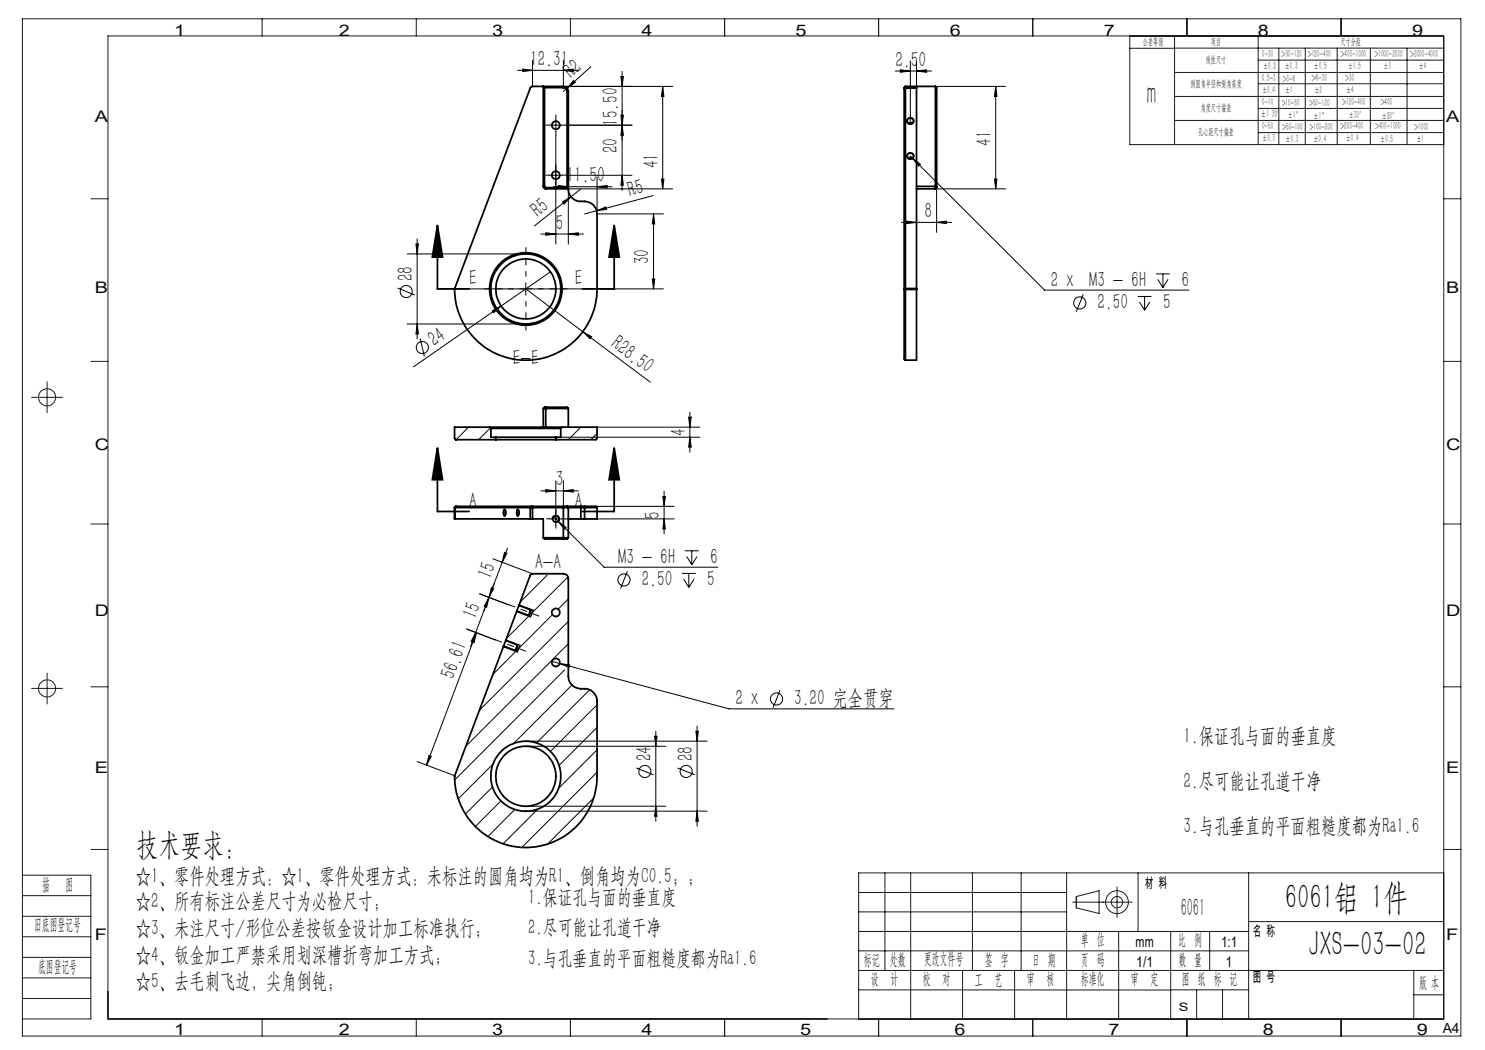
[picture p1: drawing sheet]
<svg xmlns="http://www.w3.org/2000/svg" width="297mm" height="210mm" viewBox="0 0 297 210" stroke-linecap="round" stroke-linejoin="round" font-family="sans-serif">
<g fill="none" stroke="#000" stroke-width=".2">
<path d="M103.5 14.1h12.2M104.5 13.8l2 .3-2 .2zM106.5 12.1v5.2M112.7 14.1l2-.3v.5zM112.7 12.1v5.2h21.8M114.7 16.1l.4 .4-1.7 1.1zM118.2 13.3l-5.5 5M124.2 15.3h.5l-.3 2zM124.4 14.3v23.8M132.5 17.3l.3 2h-.5zM132.5 17.3v20.5M179.1 14.2h7.2"/>
<path d="M180.1 14l2 .2-2 .3zM182.1 12.2v12M183.3 14.2l2-.2v.5zM183.3 12.2v5.4M187.1 17.3h14M199.1 17.3l.3 2h-.5zM199.1 17.3v20.5M109.9 35.1h2.5M109.9 25h2.5M110.7 37.4h11.7M111.2 27.1v21.7M111.2 23.8v2.5"/>
<path d="M111.7 37.1l2 .3-2 .2zM113.2 35.1h13.2M114.2 39.4l-7.3 5.8M116.2 37.8l-2 1.6M119.4 35.4v7.4h13.3M119.4 37.4l2-.3v.5zM124.2 23h.5l-.3 2zM124.4 35.1l.3 1.9h-.5zM124.4 25l.3 2h-.5zM126.4 25h-13.2M130.6 39.1l-11.3 3M132.3 35.8h.5l-.3 2z"/>
<path d="M134.5 37.8h-20.8v11M182.1 31.2l26.8 26.8h28.9M182.5 31.6l1.6 1.3-.4 .3zM187.1 37.8h14M187.3 37.3v9.2M198.9 35.8h.5l-.3 2zM79.5 57.6l3.5 1.4M81.4 50.8h23.8M83.2 48.8h.5l-.3 2zM83.4 47.8v20M87.5 57.8h45.2M105.2 57.8l11.4 8.5"/>
<path d="M105.2 56.5v2.5M108.2 46.8h8.5M109.1 46.6l2.1 .2-2.1 .3zM110.1 54.4l-9.9 6.8M112.5 40.4l1.7-1-1.4 1.4zM113.7 46.8l2-.2v.5zM119.3 42.1l1.9-.7 .1 .5zM119.3 42.1l-2.4 .7M130.5 55.8h.5l-.3 2zM130.7 42.8l.3 2h-.5zM130.7 42.8v15M180.3 44.5h10"/>
<path d="M181.3 44.2l2 .3-2 .2zM187.3 44.5l2-.3v.5zM216.6 58.9l-1.3 3.4M227.5 59.3h2.8M228.9 59.3v2.7M231.2 54.8h2.8M231.6 55.9l1 1.6M232.6 54.8v2.7M233.6 55.9l-1 1.6M81.4 64.8h23.8M83.4 64.8l.3 2h-.5zM84 67.7l.9 3.6"/>
<path d="M98.5 62.2l1.7-1-1.5 1.3zM100.2 61.2l-17.5 12.2M116.6 66.3l1.7 1-.3 .4zM116.6 66.3l13.5 10.1M227.9 60.4l1 1.6M230 60.4l-1.1 1.6M93.7 85.4l-2.5 2.5M98.1 85.6l-2.4 2.3M108.2 98.2h7.5M109.1 97.9l2.1 .3-2.1 .2zM111.2 96.2v8.8M112.1 87.4h27.9"/>
<path d="M112.7 98.2l2-.3v.5zM112.7 96.2v5.1h22.1M116.2 85.4l-2.5 2.5M119.4 85.4h20.6M119.4 86.7l-1.3 1.2M132.6 99.3h.5l-.3 2zM132.8 98.3v8.5M137.7 83.4h.6l-.3 2zM138 87.4l.3 2h-.6zM138 82.4v8M95.9 118.8l5.8 2.2M97.8 119.5l-.5 2-.5-.2z"/>
<path d="M98.3 117.5l.4 .2-.9 1.8zM98.6 111.8l7.9 3M98.8 116.7l-2.1 5.6M100.4 112.5l-5.3 14M100.8 101.9l.1-.1a1.11 1.11 0 0 1 0 1.5l-.3-.7zM100.9 110.5l.5 .2-1 1.8zM101.5 109.6l-1.1 2.9M103.5 101.8a1.02 1.02 0 0 1 0 1.5 1.39 1.39 0 0 1 0-1.5zM109.4 115.1l-5.4 5.4M109.9 103.8h2.5M110.5 104a.75 .75 0 0 1 .6-.9 .75 .75 0 0 1 .8 .8 .75 .75 0 0 1-.9 .6M110.7 103.4l10.1 10h22.8"/>
<path d="M111.6 104.2l1.6 1.3-.3 .3zM113 103.8h21.8M113.6 115.4l-12.3 12.3M113.7 119.8l-2.1 2M125.5 114.3l-1.4 3.4M132.8 103.8l.3 2h-.5zM136.4 114.7h2.8M136.7 115.8l1.1 1.7M137 110.2h2.8M137.3 111.3l1.1 1.7M137.8 114.7v2.8M138.4 110.2v2.8"/>
<path d="M138.8 115.8l-1 1.7M139.4 111.3l-1 1.7M93.3 125.8l5.8 2.2-5.7-2.2M95.1 126.5l-1 2.8M95.1 126.5l-.4 2-.5-.2zM95.3 126.5l-10 26.5M95.3 126.5l-.5 2-.5-.2zM100.6 129.4l2.9 1M101.2 128l2.8 1M103.3 122.3l2.8 1.1M103.8 121l2.8 1M110.4 132.3l1.5 .4"/>
<path d="M110.5 122.9l-11.9 12M110.5 132l-17.3 17.3M111.9 132.7l2 .3-.1 .4zM111.9 132.7l33.9 9.1h33M112.9 134l-22 22M113.7 124.3l-17.8 17.8M113.7 128.8l-3.1 3M114.4 137l-11.7 11.7M117.9 138l-10.6 10.6M156 138.1l-1.4 3.4M83.4 152.3l7.5 2.8M85.8 151.1l.5 .2-1 1.7z"/>
<path d="M98.5 157.4l-5.4 5.4M98.6 152.8l-6.9 7M105.2 149.3h27.9M105.2 148.2h36.2M118.7 159.6l-9.2 9.2M119.4 141l-9.3 9.3M119.4 145.5l-7.6 7.6M119.4 150l-7.6 7.6M119.4 154.4l-15 15.1M127.2 153.6l3.5 1.4M130.9 147.2h.5l-.2 2.1zM131.2 146.3v17.9"/>
<path d="M135.5 153.6l3.5 1.4M139.2 146.3h.5l-.3 1.9zM139.4 145.2v20M100.2 160.2l-5.1 5.1M103 161.9l-5.4 5.4M105.2 161.2h27.9M105.2 162.2h36.2M107.5 161.8l-6.9 7M131.2 161.2l.2 2.1h-.5zM139.4 162.2l.3 2h-.5z"/>
<circle cx="182.1" cy="31.2" r=".73"/>
<circle cx="182.1" cy="24.2" r=".73"/>
<circle cx="81.2" cy="58.3" r="1.21"/>
<circle cx="84.5" cy="69.5" r="1.22"/>
<circle cx="216" cy="60.6" r="1.21"/>
<circle cx="124.8" cy="116" r="1.21"/>
<circle cx="155.3" cy="139.8" r="1.22"/>
<circle cx="129" cy="154.3" r="1.22"/>
<circle cx="137.2" cy="154.3" r="1.22"/>
</g>
<g fill="none" stroke="#000" stroke-width=".35">
<path d="M108.9 17.5h3.8M108.9 17.5l-.2-.2v20M108.9 17.5v19.8M112.7 17.3a1.02 1.02 0 0 1 1 1M112.7 17.5a.78 .78 0 0 1 .7 .8M112.7 17.3h-6.2l-.3 .1-15.3 40.3a14.2 14.2 0 0 0 14.2 14.4 14.2 14.2 0 0 0 14.3-14.3v-15a2.65 2.65 0 0 0-3.2-2.5 2.47 2.47 0 0 1-2.5-2.5M112.7 17.3v.2M113.4 18.3h.3M113.4 18.3v19.2M113.7 18.3v19.5M180.8 17.7v40.1M181.1 17.3v.3"/>
<path d="M181.1 17.3l-.3 .4M181.1 17.3h6M181.1 17.6v40.1M181.1 17.6h2.2M181.1 17.6l-.3 .1M183.3 17.3v.3M183.3 17.6v40.1M187.1 17.3v20.5M187.1 17.3l.2 .2v19.8M108.7 37.3l.1 .3 .3 .2M108.7 37.3h.2M108.9 37.3l.2 .2"/>
<path d="M109.1 37.5h4.3M109.1 37.8h4.6M109.1 37.5v.3M113.4 37.5l.3 .3M181.6 31.7l.5-.2 .4 .2M181.6 24.7l.5-.2 .4 .2M183.3 37.8h3.8M183.3 37.3h4M187.3 37.3v.2l-.2 .3M87.5 45.1l1 6.3h-2zM87.5 45.1v12.7h6.3M122.8 45.1l1.1 6.3h-2.1z"/>
<path d="M122.8 45.1v12.7h-6.3M180.8 57.8v.1M180.8 57.9v13.9l.3 .2M180.8 57.9h2.5M181.1 57.7v14.3M181.1 57.7l-.3 .1M181.1 57.7h2.2M183.3 57.7v.2M183.3 57.9v14.1h-2.2M87.5 89.6l1 6.3h-2zM87.5 89.6v12.7h6.3M97.9 85.4h-7v2.3l.3 .2h8"/>
<path d="M97.9 85.4h14.5M97.9 85.4l.3 .3M98.2 85.7h13.9M98.2 85.7v1.7h1M99.2 87.4h12M99.2 87.9h12M99.2 87.4v.5M108.7 81.7h5M108.7 81.7v3.7M109.1 81.4h-.2l-.2 .3M109.1 81.4v4M109.1 81.4h4.3l.3 .3"/>
<path d="M111.2 87.4v.5M112.1 85.7v1.7h-.9M112.4 85.4h7v2.3l-.2 .2h-8M112.4 85.4l-.3 .3M113.7 81.7v3.7M122.8 89.6l1.1 6.3h-2.1zM122.8 89.6v12.7h-6.3M90.9 101.5h.1M90.9 101.5v2.3M90.9 101.5h15.1M90.9 103.8h15.1M91.2 101.3l-.3 .2"/>
<path d="M91.2 101.3h15.1M100.8 102l.1-.1a.78 .78 0 0 1 0 1.2l-.2-.2zM103.5 101.9a.78 .78 0 0 1 0 1.2l-.2-.6zM106 101.5h7.7M106 103.8h.5M106 101.5v2.3M106.3 101.3h.2M106.3 101.3l-.3 .2M106.5 103.8h2.2v3.8M106.5 101.3v2.5M106.5 101.3h6.2M108.7 107.6h5"/>
<path d="M108.7 107.6l.2 .2h3.8M112.7 101.3h.7M112.7 101.3v6.5M113.4 101.3h2.8M113.4 101.3l.3 .2M113.7 107.6l-.3 .2h-.7M113.7 101.5h5.7M113.7 103.8h2.5M113.7 101.5v6.1M116.2 101.3h.7M116.2 103.8h.7M116.2 101.3v2.5"/>
<path d="M116.9 101.3h1.2a1.36 1.36 0 0 1 1.3 .2M116.9 101.3v2.5M119.4 101.5v2.3h-2.5M100.7 129.2l2.3 .9M101.1 128.1l-.4 1.1M101.1 128.1l2.4 .9M103.4 122.2l-2.3 5.9M103.4 122.2l2.3 .9M103.5 129v.6l-.5 .5M103.5 129l-.5 1.1M103.8 121.1l2.4-6.3h6.5a.96 .96 0 0 1 1 .9v19.5a2.65 2.65 0 0 0 3.2 2.6 2.53 2.53 0 0 1 2.5 2.5v14.9a14.2 14.2 0 0 1-14.3 14.3 14.2 14.2 0 0 1-14.2-14.4l9.8-25.9M103.8 121.1l-.4 1.1"/>
<path d="M103.8 121.1l2.3 .9M106.1 122v.2a.68 .68 0 0 1-.4 .9M106.1 122l-.4 1.1"/>
<circle cx="111.1" cy="35" r=".8"/>
<circle cx="111.2" cy="25" r=".81"/>
<circle cx="182.1" cy="24.2" r=".6"/>
<circle cx="182.1" cy="31.2" r=".6"/>
<circle cx="105.2" cy="57.8" r="7"/>
<circle cx="105.2" cy="57.8" r="6"/>
<circle cx="105.2" cy="57.8" r="7.3"/>
<circle cx="111.2" cy="103.8" r=".62"/>
<circle cx="111.2" cy="122.5" r=".81"/>
<circle cx="111.2" cy="132.5" r=".81"/>
<circle cx="105.2" cy="155.3" r="6"/>
<circle cx="105.2" cy="155.2" r="7"/>
</g>
<g fill="none" stroke="#191924" stroke-width=".2">
<path d="M4.5 3.8h287.7v203.4h-287.7zM52.4 3.8v3.4M83.3 3.8v3.4M114.1 3.8v3.4M144.9 3.8v3.4M175.7 3.8v3.4M206.6 3.8v3.4M226 7.2v21.7h62.7M226 9.7h8.9M234.9 7.2v21.7M234.9 9.6h53.8M234.9 14.5h53.8"/>
<path d="M234.9 19.3h53.8M237.4 3.8v3.4M251.6 7.2v21.7M251.7 12h37M251.7 16.7h37M255.8 9.6v19.3M261.1 9.6v19.3M267.4 9.6v19.3M268.2 3.8v3.4M274.1 9.6v7.2M274.1 16.9v12M281.4 9.6v7.2"/>
<path d="M281.4 16.9v12M18.2 39.7h3.4M234.9 24.1h53.8M251.7 21.7h37M251.7 26.5h37M288.7 39.7h3.5M6.3 79.5h6.2M9.4 76.4v6.1M18.2 72.3h3.4M288.7 72.3h3.5M18.2 104.8h3.4M288.7 104.8h3.5"/>
<path d="M6.3 137.7h6.2M9.4 134.6v6.2M18.2 137.4h3.4M288.7 137.4h3.5M4.5 175h13.7v28.8h-13.7M4.5 179.1h13.7M18.2 169.9h3.4M171.7 178.5h41.6M177 174.6v19.5M182.1 174.6v29.2M194.5 174.6v19.5M204.2 174.6v19.5"/>
<path d="M213.3 174.6v29.2M215.3 179.3l4.5-1.2v4.6l-4.5-1.1zM223.4 177.4v6.1M227.6 174.6v11.7M249.7 174.6v29.2M288.7 174.6h-117v29.2h117M288.7 169.9h3.5M4.5 191.5h13.7M4.5 183.3h13.7M4.5 187.4h13.7M4.5 195.6h13.7M4.5 199.7h13.7"/>
<path d="M171.7 194.1h117M171.7 198h62.4M171.7 190.2h78M171.7 182.4h41.6M171.7 186.3h78M192.5 194.1v9.7M202.9 194.1v9.7M214.5 180.4h11.9M223.7 186.3v17.5M234.1 198h15.6M234.1 186.3v17.5M239.3 198v5.8"/>
<path d="M241.9 186.3v7.8M244.5 198v5.8M249.7 184.3h39M282.8 194.1v9.7M282.8 199h5.9M52.4 203.8v3.4M83.3 203.8v3.4M114.1 203.8v3.4M144.9 203.8v3.4M175.7 203.8v3.4M206.6 203.8v3.4M237.4 203.8v3.4"/>
<path d="M268.2 203.8v3.4M288.7 203.8h-267.1v-196.6h267.1v196.6"/>
<circle cx="9.4" cy="79.5" r="1.71"/>
<circle cx="9.4" cy="137.7" r="1.71"/>
<circle cx="223.4" cy="180.4" r="2.28"/>
<circle cx="223.4" cy="180.4" r="1.14"/>
</g>
<path d="M102.7 57.8h-5.8M105.2 55.3v-5.8M107.7 57.8h5.7M105.2 60.3v5.7" fill="none" stroke="#000" stroke-width=".2" stroke-dasharray="30.5 1.3 1.3 1.3" stroke-dashoffset="29.5"/>
<path d="M109.9 35h-.8M109.9 25h-.8M111.2 33.8v-.8M111.2 36.3v.8M111.2 23.8v-.8M111.2 26.3v.8M112.4 35h.8M112.4 25h.8M109.9 103.8h-.6M111.2 102.5v-.6M111.2 105v.6M112.4 103.8h.7" fill="none" stroke="#000" stroke-width=".2" stroke-dasharray="30.5 1.3 1.3 1.3"/>
<path d="M101.7 120.9l6.1 2.3M105.2 130.2l-6.1-2.3" fill="none" stroke="#000" stroke-width=".2" stroke-dasharray="30.5 1.3 1.3 1.3" stroke-dashoffset="29.1"/>
<path d="M104 129l-.5 1.4M106.6 122l-.5 1.4" fill="none" stroke="#000" stroke-width=".25"/>
<g fill="#000">
<path d="M114.7 16.1l.4 .4-1.7 1.1zM112.5 40.4l1.7-1-1.4 1.4zM119.3 42.1l1.9-.7 .1 .5zM98.5 62.2l1.7-1-1.5 1.3zM116.6 66.3l1.7 1-.3 .4z"/>
<path d="M104.5 13.8l2 .3-2 .2zM112.7 14.1l2-.3v.5zM109.1 97.9l2.1 .3-2.1 .2zM112.7 98.2l2-.3v.5zM111.6 104.2l1.3 1.6 .3-.3zM182.5 31.6l1.2 1.6 .4-.3zM111.9 132.7l1.9 .7 .1-.4z"/>
<path d="M180.1 14l2 .2-2 .3zM183.3 14.2l2-.2v.5z"/>
<path d="M111.7 37.1l2 .3-2 .2zM119.4 37.4l2-.3v.5zM109.1 46.6l2.1 .2-2.1 .3zM113.7 46.8l2-.2v.5z"/>
<path d="M124.4 25l.3 2h-.5zM124.2 15.3h.5l-.3 2zM132.8 103.8l.3 2h-.5zM132.6 99.3h.5l-.3 2z"/>
<path d="M83.2 48.8h.5l-.3 2zM83.4 64.8l.3 2h-.5zM130.7 42.8l.3 2h-.5zM130.5 55.8h.5l-.3 2zM132.5 17.3l.3 2h-.5zM132.3 35.8h.5l-.3 2zM124.2 23h.5l-.3 2zM124.4 35.1l.3 1.9h-.5zM199.1 17.3l.3 2h-.5zM198.9 35.8h.5l-.3 2zM130.9 147.2h.5l-.2 2.1zM131.2 161.2l.2 2.1h-.5zM139.2 146.3h.5l-.3 1.9zM139.4 162.2l.3 2h-.5zM137.7 83.4h.6l-.3 2zM138 87.4l.3 2h-.6z"/>
<path d="M122.8 45.1l1.1 6.3h-2.1zM87.5 45.1l1 6.3h-2z"/>
<path d="M187.3 44.5l2-.3v.5zM181.3 44.2l2 .3-2 .2z"/>
<path d="M122.8 89.6l1.1 6.3h-2.1zM87.5 89.6l1 6.3h-2z"/>
<path d="M97.8 119.5l-.5 2-.5-.2zM100.9 110.5l.5 .2-1 1.8z"/>
<path d="M98.3 117.5l.4 .2-.9 1.8zM95.1 126.5l-.4 2-.5-.2z"/>
<path d="M95.3 126.5l-.5 2-.5-.2zM85.8 151.1l.5 .2-1 1.7z"/>
</g>
<g font-size="7.1">
<text x="257" y="181.8">6061铝 1件</text>
<text x="261.7" y="191.1">JXS-03-02</text>
</g>
<text font-size="6.3" fill="#0a0605" x="229.4" y="20.8">m</text>
<text font-size="6.3" x="27.3" y="170.9">技术要求：</text>
<text font-size="5" fill="#0a0605" x="236.1" y="183.2">6061</text>
<g font-size="4.4">
<text x="106" y="13.2">12.31</text>
<text x="114.3" y="15.9" transform="rotate(-42 114.3 15.9)">R2</text>
<text x="179.1" y="13.3">2.50</text>
<text x="198.3" y="29.1" transform="rotate(-90 198.3 29.1)">41</text>
<text x="123.6" y="30.7" transform="rotate(-90 123.6 30.7)">20 15.50</text>
<text x="131.7" y="33.7" transform="rotate(-90 131.7 33.7)">41</text>
<text x="113.3" y="36.5">11.50</text>
<text x="126" y="39.5" transform="rotate(-15 126 39.5)">R5</text>
<text x="107.6" y="43.6" transform="rotate(-39 107.6 43.6)">R5</text>
<text x="111.2" y="45.9">5</text>
<text x="184.9" y="43.6">8</text>
<text x="129.8" y="52.9" transform="rotate(-90 129.8 52.9)">30</text>
<text x="82.6" y="56.3" transform="rotate(-90 82.6 56.3)">28</text>
<text x="93.9" y="57">E</text>
<text x="115" y="57">E</text>
<text x="210.2" y="57.4">2 x M3 - 6H</text>
<text x="236.3" y="57.4">6</text>
<text x="219.5" y="61.9">2.50</text>
<text x="232.6" y="61.9">5</text>
<text x="86.9" y="69.4" transform="rotate(-35 86.9 69.4)">24</text>
<text x="122" y="69.3" transform="rotate(37 122 69.3)">R28.50</text>
<text x="102.6" y="73">E-E</text>
<text x="137.1" y="87.2" transform="rotate(-90 137.1 87.2)">4</text>
<text x="93.9" y="101.6">A</text>
<text x="111.2" y="97.3">3</text>
<text x="115" y="101.6">A</text>
<text x="132" y="103.8" transform="rotate(-90 132 103.8)">5</text>
<text x="107" y="113.9">A-A</text>
<text x="123.6" y="112.8">M3 - 6H</text>
<text x="142.1" y="112.8">6</text>
<text x="98.2" y="116.1" transform="rotate(-69 98.2 116.1)">15</text>
<text x="128.4" y="117.3">2.50</text>
<text x="141.5" y="117.3">5</text>
<text x="95.2" y="124" transform="rotate(-69 95.2 124)">15</text>
<text x="90.8" y="136" transform="rotate(-69 90.8 136)">56.61</text>
<text x="147.1" y="141.1">2 x</text>
<text x="158.9" y="141.1">3.20 完全贯穿</text>
<text x="236.7" y="148.6">1.保证孔与面的垂直度</text>
<text x="130.3" y="152.3" transform="rotate(-90 130.3 152.3)">24</text>
<text x="138.6" y="152.3" transform="rotate(-90 138.6 152.3)">28</text>
<text x="236.7" y="157.6">2.尽可能让孔道干净</text>
<text x="236.7" y="166.6">3.与孔垂直的平面粗糙度都为Ra1.6</text>
<text x="27.2" y="176.7">☆1、零件处理方式：☆1、零件处理方式：未标注的圆角均为R1、倒角均为C0.5；；</text>
</g>
<g font-size="4.4" fill="#0a0605">
<text x="27.2" y="181.7">☆2、所有标注公差尺寸为必检尺寸；</text>
<text x="27.2" y="187">☆3、未注尺寸/形位公差按钣金设计加工标准执行；</text>
<text x="27.2" y="192.3">☆4、钣金加工严禁采用划深槽折弯加工方式；</text>
<text x="27.2" y="197.7">☆5、去毛刺飞边，尖角倒钝；</text>
</g>
<g font-size="4.2">
<text x="105.6" y="180.8">1.保证孔与面的垂直度</text>
<text x="105.6" y="186.9">2.尽可能让孔道干净</text>
<text x="105.6" y="192.9">3.与孔垂直的平面粗糙度都为Ra1.6</text>
</g>
<g font-size="3.4" fill="#0a0605">
<text x="8.4" y="178">描</text>
<text x="13.1" y="178">图</text>
<text x="6.8" y="186">旧底图登记号</text>
<text x="7.6" y="194.4">底图登记号</text>
</g>
<g font-size="3.3" fill="#0a0605">
<text x="216.2" y="189">单 位</text>
<text x="235.7" y="189">比 例</text>
<text x="172.8" y="192.9">标记</text>
<text x="174.2" y="196.7">设</text>
<text x="178" y="192.9">处数</text>
<text x="178.1" y="196.7">计</text>
<text x="184.6" y="196.8">校</text>
<text x="184.8" y="192.9">更改文件号</text>
<text x="188.5" y="196.8">对</text>
<text x="195" y="196.9">工</text>
<text x="197" y="192.9">签 字</text>
<text x="198.9" y="196.9">艺</text>
<text x="205.4" y="196.8">审</text>
<text x="206.4" y="192.9">日 期</text>
<text x="209.3" y="196.8">核</text>
<text x="216.2" y="196.8">标准化</text>
<text x="216.2" y="193">页 码</text>
<text x="226.2" y="196.8">审</text>
<text x="230.1" y="196.8">定</text>
<text x="235.7" y="192.9">数 量</text>
<text x="236.4" y="196.8">图 纸 标 记</text>
<text x="283.8" y="197.5">版 本</text>
</g>
<g font-size="3.2" fill="#0a0605">
<text x="34.9" y="7.2">1</text>
<text x="67.8" y="7.2">2</text>
<text x="98.4" y="7.1">3</text>
<text x="128.3" y="7.2">4</text>
<text x="159.1" y="7.1">5</text>
<text x="190" y="7.1">6</text>
<text x="220.8" y="7.2">7</text>
<text x="251.6" y="7.1">8</text>
<text x="282.4" y="7.1">9</text>
<text x="19" y="24.3">A</text>
<text x="289.2" y="24.3">A</text>
<text x="19" y="58.6">B</text>
<text x="289.2" y="58.6">B</text>
<text x="19" y="90">C</text>
<text x="289.2" y="90">C</text>
<text x="19" y="123.1">D</text>
<text x="289.2" y="123.1">D</text>
<text x="19" y="154.6">E</text>
<text x="289.2" y="154.6">E</text>
<text x="19" y="187.9">F</text>
<text x="289.2" y="187.9">F</text>
<text x="34.9" y="207">1</text>
<text x="67.8" y="207">2</text>
<text x="98.4" y="207">3</text>
<text x="128.3" y="207">4</text>
<text x="160.1" y="207">5</text>
<text x="190.9" y="207">6</text>
<text x="221.7" y="207">7</text>
<text x="252.5" y="207">8</text>
<text x="283.4" y="207">9</text>
</g>
<g font-size="3" fill="#0a0605">
<text x="227.1" y="189.5">mm</text>
<text x="244.2" y="189.5">1:1</text>
<text x="227.3" y="193.3">1/1</text>
<text x="245.2" y="193.4">1</text>
</g>
<g font-size="2.8" fill="#0a0605">
<text x="229" y="177.6">材 料</text>
<text x="250.6" y="187.2">名 称</text>
<text x="250.6" y="196.4">图 号</text>
<text x="288.5" y="206.5">A4</text>
</g>
<text font-size="2.3" fill="#0a0605" x="235.8" y="202.1">S</text>
<text font-size="2.1" fill="#0a0605" x="252.2" y="23.4">±1 30′ ±1</text>
<g font-size="2" fill="#0a0605">
<text x="228.6" y="8.9">公差等级</text>
<text x="242.2" y="9">项目</text>
<text x="252.4" y="11.4">0-30</text>
<text x="256.3" y="11.3">&gt;30-120</text>
<text x="261.6" y="11.4">&gt;120-400</text>
<text x="268.1" y="8.9">尺寸分段</text>
<text x="268.1" y="11.4">&gt;400-1000</text>
<text x="274.9" y="11.4">&gt;1000-2000</text>
<text x="282" y="11.5">&gt;2000-4000</text>
<text x="238.1" y="17.4">倒圆角半径和倒角高度</text>
<text x="241.2" y="12.5">线性尺寸</text>
<text x="252.4" y="16.3">0.5-3</text>
<text x="252.6" y="13.9">±0.2</text>
<text x="256.5" y="16.4">&gt;3-6</text>
<text x="257" y="13.8">±0.3</text>
<text x="262.4" y="16.2">&gt;6-30</text>
<text x="262.8" y="13.9">±0.5</text>
<text x="269" y="16.2">&gt;30</text>
<text x="269.6" y="13.8">±1.5</text>
<text x="276.7" y="13.8">±3</text>
<text x="283.8" y="13.8">±4</text>
<text x="240.1" y="22.2">角度尺寸偏差</text>
<text x="252.4" y="21">0-10</text>
<text x="252.4" y="18.5">±0.4</text>
<text x="256.3" y="21.1">&gt;10-50</text>
<text x="257" y="18.6">±1</text>
<text x="261.8" y="21.1">&gt;50-120</text>
<text x="262.7" y="23.8">±1°</text>
<text x="262.9" y="18.7">±2</text>
<text x="268.4" y="21">&gt;120-400</text>
<text x="269.2" y="18.6">±4</text>
<text x="269.7" y="23.7">±30′</text>
<text x="276.1" y="21">&gt;400</text>
<text x="276.4" y="23.8">±20′</text>
<text x="239.6" y="27.1">孔心距尺寸偏差</text>
<text x="252.4" y="25.9">0-50</text>
<text x="252.4" y="28.2">±0.3</text>
<text x="256.4" y="26">&gt;50-100</text>
<text x="257.1" y="28.3">±0.3</text>
<text x="261.9" y="26">&gt;100-200</text>
<text x="262.7" y="28.4">±0.4</text>
<text x="268.1" y="25.9">&gt;200-400</text>
<text x="269.2" y="28.2">±0.4</text>
<text x="275" y="25.8">&gt;400-1000</text>
<text x="276.1" y="28.3">±0.5</text>
<text x="282.9" y="26">&gt;1000</text>
<text x="283.3" y="28.4">±1</text>
</g>
<text font-size="1.9" fill="#0a0605" x="259.1" y="23.7">°</text>
</svg>
